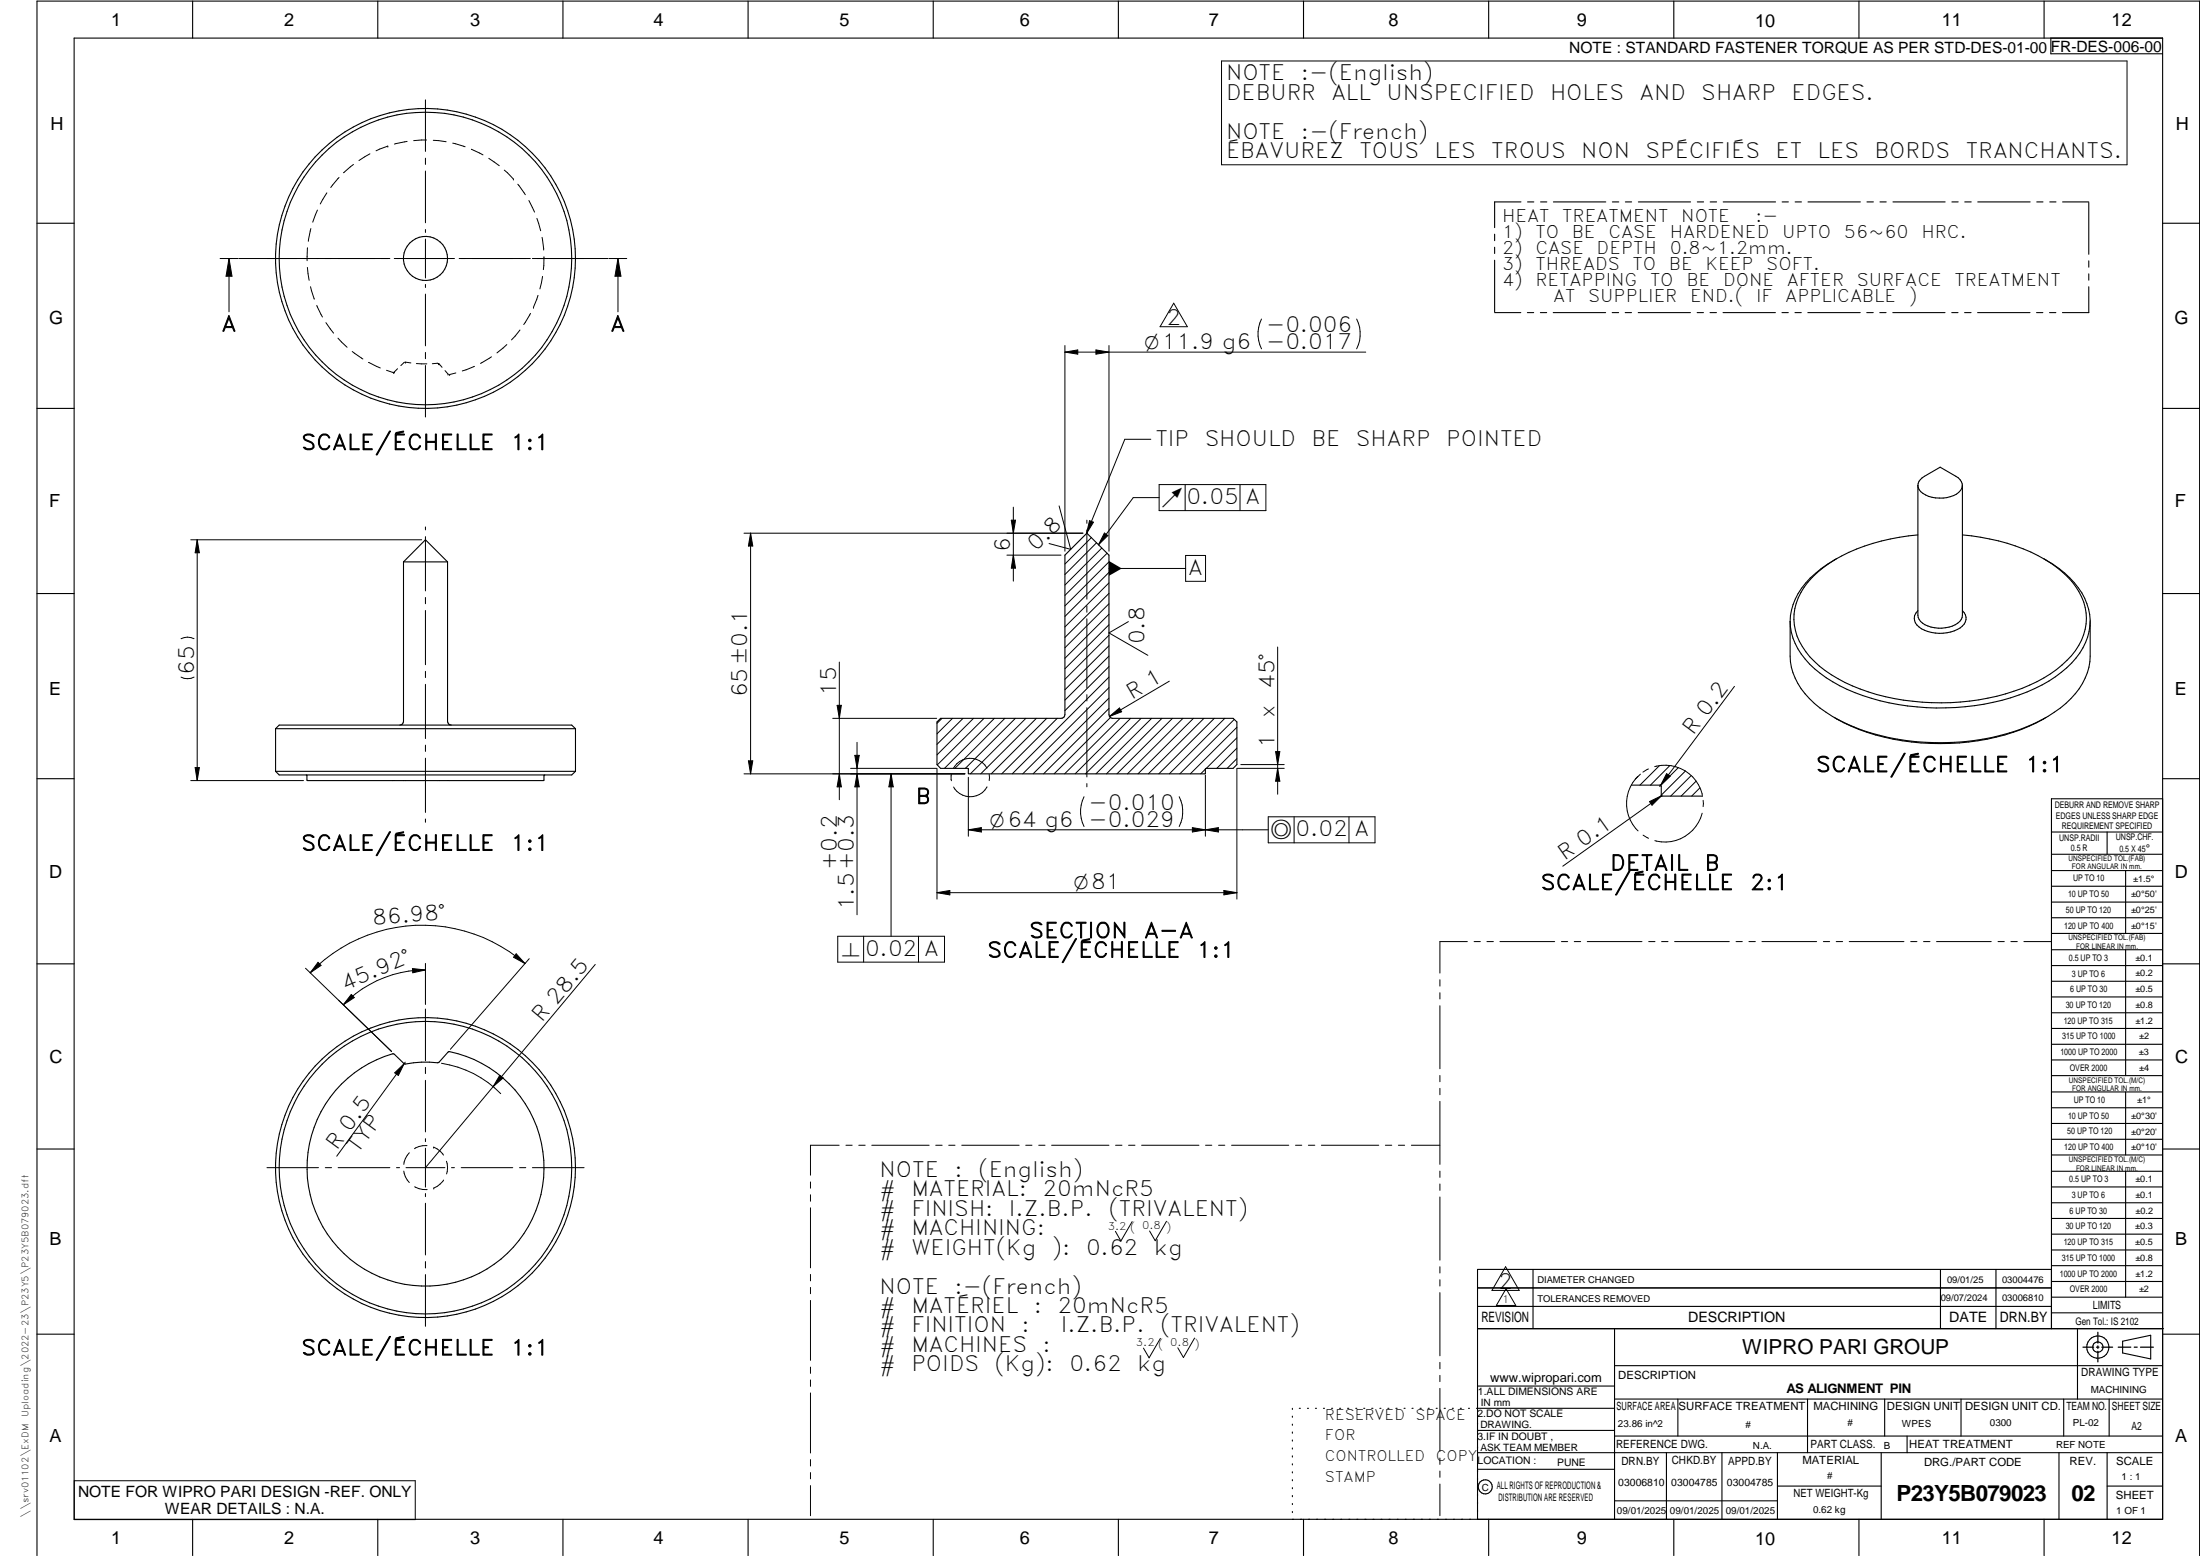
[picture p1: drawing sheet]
<svg xmlns="http://www.w3.org/2000/svg" width="594mm" height="420mm" viewBox="0 0 594 420" stroke-linecap="round" stroke-linejoin="round" font-family="sans-serif">
<g fill="none" stroke="#000" stroke-width=".3">
<path d="M20 10.3h564v400h-564zM52 .3v10M102 .3v10M152 .3v10M202 .3v10M252 .3v10M302 .3v10M352 .3v10M402 .3v10M452 .3v10M502 .3v10M552 .3v10"/>
<path d="M553.8 10.3v4.2h30.2M410.7 54.5h-7.1v7M412.5 54.5h1.7M416 54.5h1.7M419.5 54.5h14.1M435.4 54.5h1.7M438.9 54.5h1.7M442.4 54.5h14.1M458.3 54.5h1.7M461.8 54.5h1.7M465.3 54.5h14.2M481.2 54.5h1.7"/>
<path d="M484.8 54.5h1.6M488.2 54.5h14.2M504.1 54.5h1.8M507.7 54.5h1.6M511.2 54.5h14.1M527.1 54.5h1.7M530.6 54.5h1.7M534.1 54.5h14.1M550 54.5h1.7M553.5 54.5h1.7M557 54.5h7M564 54.7v14"/>
<path d="M10 60.3h10M403.6 63.2v1.8M403.6 66.8v1.7M403.6 70.3v13.9M564 77.4v7h-7.1M564 70.4v1.7M564 74v1.6M584 60.3h10M403.6 84.4h7.1M412.4 84.4h1.7M416 84.4h1.7M419.4 84.4h14.2"/>
<path d="M435.3 84.4h1.8M438.9 84.4h1.7M442.4 84.4h14.1M458.3 84.4h1.7M461.8 84.4h1.7M465.3 84.4h14.1M481.2 84.4h1.7M484.7 84.4h1.7M488.2 84.4h14.1M504.1 84.4h1.7M507.6 84.4h1.7M511.1 84.4h14.1"/>
<path d="M527 84.4h1.7M530.5 84.4h1.8M534 84.4h14.2M549.9 84.4h1.7M553.5 84.4h1.7M10 110.3h10M584 110.3h10M517.9 131.1v35a3.4 3.4 0 0 0 2.7 2.9 8.9 8.9 0 0 0 8.6-1.2l.6-1 .1-.6v-35.1M518.6 129.5l1.1-.9 4.2-2.4 4.2 2.4a2.58 2.58 0 0 1 1.8 2.4 2.58 2.58 0 0 1-1.6 2.4 9.1 9.1 0 0 1-9.6-.6 2.21 2.21 0 0 1-.1-3.3zM109 151.7l5.9-5.9 6 5.9M109 151.7v43.1a1.01 1.01 0 0 1-1.1 1M109 151.7h11.9"/>
<path d="M120.9 151.7v43.1a1.01 1.01 0 0 0 1 1M293.5 144l6 5.9v43.1a1.01 1.01 0 0 0 .9 1h32.6l1 .9v11.6l-1 1h-7.3l-.2 .1-.1 1.4h-63.8l-.3-1.5h-7.3l-1-1v-11.6l1-.9h32.5a1.01 1.01 0 0 0 1.1-1v-43.1zM496 150.8a24 24 0 0 0-11.8 12.4l-.7 3-.1 1.6M517.9 144.4a49.6 49.6 0 0 0-25.7 9 17.5 17.5 0 0 0-7.8 13.9 17 17 0 0 0 6.9 12.6 49.4 49.4 0 0 0 27.8 9.7 59.6 59.6 0 0 0 32.8-6.6 23.5 23.5 0 0 0 10.7-11.6 14.8 14.8 0 0 0-4.3-15.7 42.5 42.5 0 0 0-23.4-10.6l-5-.7M551.9 150.8a26.3 26.3 0 0 1 11 10.7 15 15 0 0 1-3.5 17.5 39.8 39.8 0 0 1-18.8 10.1 65.9 65.9 0 0 1-41.8-3 29.7 29.7 0 0 1-13.3-10.9 14.9 14.9 0 0 1-2.1-7.4M10 160.3h10M529.9 164.9a2.81 2.81 0 0 1-.6 4.6 10.4 10.4 0 0 1-11.1-.2 2.76 2.76 0 0 1-.3-4.4M564.4 167.8v9.4a18.3 18.3 0 0 1-8 14 51.8 51.8 0 0 1-28.6 9.2 59.8 59.8 0 0 1-33-6.9 22 22 0 0 1-11.1-13.3l-.3-3v-9.4M584 160.3h10M74.4 196.8l1-1h79l1 1M74.4 196.8h81M74.4 196.8v11.5"/>
<path d="M155.4 196.8v11.5M495.3 193.7a58.5 58.5 0 0 0 33.8 6.9 53.8 53.8 0 0 0 23.4-6.9M10 210.3h10M74.4 208.3h81M82.7 209.3l.3 1.5h63.8l.1-1.3 .2-.2M155.4 208.3l-1 1h-79l-1-1M440.5 212l8 .1 .1 2.7 .2 .2h10.9M584 215.7h-30v143.1M584 210.3h10M554 224.7h30M554 230.7h30M554 235.1h30"/>
<path d="M554 239.3h30M569 224.7v6M574 235.1v17M554 243.6h30M554 247.8h30M554 252.1h30M554 256.5h30M574 256.5v33.9M10 260.3h10M554 260.7h30M554 265h30M554 269.2h30"/>
<path d="M554 273.5h30M554 277.7h30M584 260.3h10M92.2 292.7a30.7 30.7 0 0 1 14.1-8.1l2.8 2.6 .4 .1a30.8 30.8 0 0 1 8.9-.4l2.8-2.9a32 32 0 0 1 23.2 43.6 32 32 0 0 1-47.3 14.3 32 32 0 0 1-4.9-49.2zM554 282h30M554 286.2h30M554 290.4h30M554 294.9h30M554 299.1h30M574 294.9v17M10 310.3h10M554 303.4h30"/>
<path d="M554 307.6h30M554 311.9h30M554 316.3h30M574 316.3v34M584 310.3h10M554 320.5h30M554 324.8h30M554 329h30M554 333.2h30M554 337.5h30M399 358.8h185.2M399 352.8h155"/>
<path d="M399 347.8h155M414 342.8v16M436 358.8v51.5M524 342.8v16M539 342.8v16M554 341.8h30M554 346h30M554 350.3h30M554 354.5h30M554 342.8h-155v67.5M561 358.8v19M10 360.3h10"/>
<path d="M399 374.3h37M436 377.8h148M453.1 377.8v10M488.1 377.8v14.5M508.9 377.8v10M529.5 377.8v10M557.3 377.8v10M569.5 377.8v10M573.2 362.2l7.6-1.6v6.3l-7.6-1.6zM584 368.8h-148M584 360.3h10M349 380.3v.3"/>
<path d="M349 382.4v.3M349 384.6v.3M349 386.7v.3M349 388.8v.3M349 391v.3M349 393.1v.3M349 395.3v.3M349 397.4v.3M349 399.5v.3M350.9 380.3h.2M353.1 380.3h.2M355.2 380.3h.3"/>
<path d="M357.4 380.3h.3M359.6 380.3h.3M361.7 380.3h.3M363.9 380.3h.3M366.1 380.3h.3M368.3 380.3h.2M370.4 380.3h.3M372.6 380.3h.3M374.8 380.3h.3M376.9 380.3h.4M379.1 380.3h.3M381.3 380.3h.3"/>
<path d="M383.4 380.3h.4M385.6 380.3h.3M387.8 380.3h.3M390 380.3h.3M392.2 380.3h.3M394.3 380.3h.3M396.5 380.3h.3M398.7 380.3h37.3M399 396.7h37M399 392.3h185M399 386.2h37M436 387.8h148"/>
<path d="M450 392.3v18M465 392.3v18M480 392.3v18M508 392.3v18M515 387.8v4.5M556 392.3v18M569 392.3v18M52 410.3v9.7M102 410.3v9.7M152 410.3v9.7M202 410.3v9.7M252 410.3v9.7"/>
<path d="M302 410.3v9.7M349 401.7v.3M349 403.8v.4M349 406v.3M349 408.1v.3M352 410.3v9.7M402 410.3v9.7M436 405.3h44M452 410.3v9.7M480 401.3h28M502 410.3v9.7M552 410.3v9.7"/>
<path d="M569 401.3h15M10 420v-419.7h584v419.7"/>
<circle cx="114.9" cy="69.8" r="39.5"/>
<circle cx="114.9" cy="69.8" r="40.5"/>
<circle cx="114.9" cy="69.8" r="5.9"/>
<circle cx="114.9" cy="315.3" r="39.5"/>
<circle cx="114.9" cy="315.3" r="40.5"/>
<circle cx="566.5" cy="363.7" r="1.39"/>
<circle cx="566.5" cy="363.8" r="3"/>
<circle cx="401.1" cy="401.5" r="1.9"/>
</g>
<g fill="none" stroke="#000" stroke-width=".27">
<path d="M329.9 16.5h244.5v28h-244.5zM104.7 39.5h.1M104.7 39.5l-3.1 1.2M109.9 38.2l-3.4 .7M114.9 27v13.9M115.2 37.8l-3.5 .2M117 37.9l3.5 .4M122.3 38.7l3.3 .9M85.7 56.7l-1.3 3.3M88.3 52.1l-1.8 3M91.6 47.9l-2.3 2.7M95.5 44.4l-2.7 2.3"/>
<path d="M99.9 41.5l-3 1.8M114.9 42.7v1.7M114.9 46.2v14M127.3 40.3l3.1 1.5M132 42.8l2.8 1.9M136.2 45.9l2.4 2.4M138.6 48.3h.1M139.8 49.7l2.1 2.9M142.8 54.1l1.5 3.2M145 59l1 3.3M59.4 69.8h4.9M61.8 69.8l.8 4.8h-1.6z"/>
<path d="M61.8 69.8v14.4M64.5 69.8h40.8M83 72.2l.5 3.5M83.1 66.9l-.2 3.5M83.9 77.4l1 3.4M83.9 61.7l-.6 3.5M106.5 69.8h16.2M114.9 64.6v10.5M114.9 62v.8M114.9 76.8v.8M114.9 79.4v14M124 69.8h19.2"/>
<path d="M143.8 69.8h20.4M145.3 79.8l-1.2 3.2M146.4 64.1l.4 3.4M146.5 74.6l-.7 3.4M146.9 69.3l-.2 3.5M164.5 69.8h4.7M166.9 69.8l.8 4.8h-1.6zM166.9 69.8v14.4M85.5 82.5l1.6 3.1M88 87.1l2.1 2.9M91.3 91.3l2.4 2.5M95.1 94.9l2.9 2"/>
<path d="M99.5 97.9l3.2 1.5M104.4 100l1.7 .5M107.4 99.6l-.9 .8M109.2 97.9l-1 .8M109.3 97.8h.1M109.5 97.8l1.4 .2M109.5 97.8h.1M112.4 98.2l2.9 .1M114.9 95.2v1.7M114.9 98.7v13.9M118.2 98.1l-1.5 .1M118.4 98.2h.1"/>
<path d="M118.6 98.3l.8 .9M118.6 98.3h.1M128.1 98.9l-3.3 1.3M132.7 96.4l-3 1.7M136.9 93l-2.7 2.3M140.4 89.1l-2.3 2.7M143.2 84.6l-1.8 3M144.1 83h.1M287.6 95.1l3.4-.6v1.1zM287.6 93.3v55.5M287.6 95.1h81.2M295.9 94.5l3.6 .6-3.6 .5z"/>
<path d="M299.5 93.3v55.5M316.9 81.9l3.7 6.3h-7.3zM340.6 86.1a9 9 0 0 0 0 8.1M366.3 86.1a9 9 0 0 1 0 8.1M106.3 100.5h.1M106.5 100.4h.1M120.2 100.1l.7 .9M121 101h.1M121.2 101.1h.1M121.4 101.1h.1M123.1 100.7l-1.7 .4M310.8 118.6h-7.1l-10.3 25.5"/>
<path d="M273.6 136.9v20M286 136.6l3.1 11.7-5.8-1.5M313 134.4h-7l-9.4 12.7M313 130.9h28.8v7h-28.8zM320 130.9v7M334.8 130.9v7M51.5 145.8h62.4M53.2 145.8v65M53.2 145.8l.6 3.5h-1.1zM114.9 142.3v.8M114.9 144.9v14.7M200.9 144h91.5"/>
<path d="M202.7 144l.6 3.4h-1.2zM202.7 144v65M271.9 149.9h14.6M273.1 140.5h1.1l-.6 3.5zM273.6 149.9l.6 3.5h-1.1zM293.5 140.5v.8M293.5 143.1v18.7M294.2 140.6l1.1 .4-1.9 3.1zM294.7 145.2l-7.1 7.1M296.1 146.6l-8.5 8.6M297.5 148l-9.9 10M298.2 143.9l1 .7-2.6 2.5z"/>
<path d="M299 149.4l-11.4 11.4M299.5 153.5h20.7M299.5 151.7l-11.9 11.9M299.5 154.6l-11.9 11.9M299.5 157.4l-11.9 11.9M320.2 150h5.3v7h-5.3zM48.9 172.5a3.9 3.9 0 0 1 3.5 0M114.9 161.3v1.7M114.9 164.8v14.7M226.6 178.8v37.1M293.5 163.6v1.7M293.5 167.1v18.7"/>
<path d="M299.5 160.2l-11.9 11.9M299.5 163l-11.9 11.9M299.5 165.9l-11.9 11.9M299.5 168.7l-11.9 11.9M299.5 171.5l-11.9 11.9M299.5 174.4l-11.9 11.9M299.5 177.2l-11.9 11.9M304.7 167.9l-5.2 3 10.5 6.1M345 174.7v39.8M52.4 182.8a3.9 3.9 0 0 1-3.5 0M114.9 181.3v1.7M114.9 184.8v14.6"/>
<path d="M224.9 194h28M226.1 190.5h1.1l-.6 3.5zM254.4 194l-1.4 1.3M257.2 194l-4.2 4.2M260 194l-7 7M262.9 194l-9.9 9.8M265.7 194l-12.6 12.5M268.5 194l-13.4 13.5M271.3 194l-13.5 13.5M274.2 194l-13.5 13.5M277 194l-15 15M279.9 194l-15.1 15"/>
<path d="M282.7 194l-15 15M285.5 194l-15 15M293.5 187.6v1.7M293.5 191.1v18.7M299.5 191.3l-17.7 17.7M299.5 188.5l-20.5 20.5M299.5 185.7l-23.3 23.3M299.5 182.8l-26.2 26.2M299.5 180l-11.9 11.9M299.6 193.5l2.7-2.3 .6 1zM299.8 193.8l-15.2 15.2M302.5 194l-15 15"/>
<path d="M305.3 194l-15 15M308.1 194l-15 15M311 194l-15.1 15M313.8 194l-15 15M315.8 183.9l-16.2 9.6M316.6 194l-15 15M319.4 194l-14.9 15M322.3 194l-15 15M325.1 194l-15 15M327.9 194l-15 15M330.7 194l-14.9 15M333.3 194.3l-14.7 14.7"/>
<path d="M334 199.2l-8.3 8.3M334 196.4l-12.6 12.6M468.4 185.3l-20.2 27.1M51.5 210.8h30.5M52.7 207.3h1.1l-.6 3.5zM114.9 201.2v1.7M114.9 204.7v14.7M200.9 209h59.7M202.1 205.4h1.2l-.6 3.6zM226.6 209l.6 3.5h-1.1zM229.7 207.5h23.2M230.8 204h1.2l-.6 3.5z"/>
<path d="M231.4 209l.6 3.5h-1.2zM231.4 200.4v46.6M240.6 209v43.8M240.6 209l.6 3.5h-1.2zM253 207.5v35.3M256.9 209.1v1.7M261.5 209.9v15.9M266.5 212.5a5.2 5.2 0 0 1-9 0M266.5 207.4a5.2 5.2 0 0 0-9 0M267.1 209.1v1.7M292.7 215.1a9 9 0 0 0 0 8.1M293.5 211.6v.9"/>
<path d="M318.4 215.1a9 9 0 0 1 0 8.1M325.5 207.7l-1.3 1.3M325.5 209.3v16.5M334 204.9l-2.6 2.6M334 202l-5.4 5.5M334 207.5v35.3M334 207.5h12.8M335.1 206.5h11.7M344.5 202.9h1.1l-.6 3.6zM345 207.5l.6 3.4h-1.1zM442.3 209.6a10.3 10.3 0 0 0 0 14.8M443 209l-1.4 1.4"/>
<path d="M445.1 207.6l-1.5 .9M445.4 216.5l3.2-1.6-2.5 2.5zM446.8 207a10.4 10.4 0 0 1 12.8 7.4M448.1 206.8l-5.3 5.2M448.8 214.8l-26.8 19.1M450 208.9l1 .7-2.6 2.4zM450.9 206.7l-5.2 5.3M453.2 207.3l-4.8 4.7M455.1 208.2l-6.5 6.5M456.7 209.4l-5.6 5.6M458 210.9l-4 4.1M459.1 212.7l-2.3 2.3"/>
<path d="M459.6 214.4h.1M459.6 219.6a10.4 10.4 0 0 1-12.7 7.4M459.7 214.9l-.1 .1M459.9 216.1v1.7M114.9 221.1v.9M261.5 224.1l3.5-.6v1.2zM261.5 224.1h81M322 223.5v1.2l7-1.2v1.2zM342.5 220.6h28.8v7h-28.8zM349.5 220.6v7M364.3 220.6v7M443.7 225.5l1.5 .9"/>
<path d="M85.9 259.8l.8 .9-2.9 2zM139.4 257.6l2.4 2.6-3.1-1.7zM142.9 258.9l-21.3 24.4M226.2 252.8h28.9v7h-28.9zM233.2 252.8v7M248 252.8v7M253 241l3.5-.5v1.1zM253 241h81M330.5 240.5l3.5 .5-3.5 .6zM396.2 254.3h-7.4v8.5M398.1 254.3h1.6M401.5 254.3h1.8"/>
<path d="M405 254.3h14.8M421.6 254.3h1.7M425.1 254.3h1.7M428.6 254.3h14.8M445.2 254.3h1.7M448.7 254.3h1.7M452.2 254.3h14.8M468.8 254.3h1.7M472.3 254.3h1.7M475.8 254.3h14.8M492.4 254.3h1.7M495.8 254.3h1.8"/>
<path d="M499.4 254.3h14.7M516 254.3h1.6M519.4 254.3h1.8M522.9 254.3h14.8M539.5 254.3h1.7M543 254.3h1.7M546.5 254.3h7.4M82.5 261.5l23.2 22.4M94.9 268.5l.8 .9-3 1.9zM111.4 261.5l3.5 .4-3.4 .8zM114.9 260.1v11.1M114.9 272.5v13.9"/>
<path d="M114.9 261.9a30.9 30.9 0 0 0-22.2 9.4M141.8 260.2a42.1 42.1 0 0 0-58 2.5M160.7 260.4l-45.8 54.9M388.8 264.5v1.8M388.8 268.1v1.6M388.8 271.6v17M106.6 289.7l2.5-2.5-1.5 3.2zM109.4 286.8l-18.5 25.4M114.9 288.2v1.7M114.9 291.7v13.9M119.2 287.1a28.1 28.1 0 0 1 16 8.2M135 290.4l.8 .7-2.6 2.3z"/>
<path d="M388.8 290.4v1.7M388.8 293.9v1.7M388.8 297.4v17M72.1 315.3h13.9M87.8 315.3h1.7M91.3 315.3h14M107.1 315.3h.8M109 316.2a5.4 5.4 0 0 0 1.5 3.1M109.6 315.3h10.5M110.5 311.3a5.3 5.3 0 0 0-1.5 3.1M114.9 310v10.5M114.9 307.5v.8"/>
<path d="M115.3 309.4a5.1 5.1 0 0 0-3.4 .8M117.1 309.8h.1M117.1 309.8a5.6 5.6 0 0 1 2.7 2.1M119.8 318.6a6 6 0 0 1-2.7 2.2M120.6 313.6a5.5 5.5 0 0 1 0 3.4M121.9 315.3h.8M124.5 315.3h14M140.3 315.3h1.7M143.8 315.3h13.9M218.9 319.2v1.6M226.6 309.2h-7.7v8.1M228.4 309.2h1.7"/>
<path d="M231.9 309.2h1.7M235.4 309.2h15.5M252.7 309.2h1.7M256.2 309.2h1.7M259.7 309.2h15.5M277 309.2h1.7M280.5 309.2h1.7M284 309.2h15.5M301.2 309.2h1.8M304.8 309.2h1.7M308.3 309.2h15.5M325.5 309.2h1.7"/>
<path d="M329.1 309.2h1.6M332.6 309.2h15.4M349.8 309.2h1.7M353.3 309.2h1.7M356.8 309.2h15.5M374.1 309.2h1.7M377.6 309.2h1.7M381.1 309.2h7.7M388.8 316.2v1.7M388.8 319.7v1.7M112 320.5a6.1 6.1 0 0 0 3.4 .7M114.9 322.3v.8"/>
<path d="M114.9 324.9v14M117.1 320.8h.1M218.9 322.6v1.8M218.9 326.1v16.2M305.7 329.9l-3 5.2-1.5-2.6M315 329.8l-3.1 5.2-1.5-2.6M388.8 323.2v17.1M114.9 340.7v1.7M114.9 344.2v13.9M218.9 344.1v1.8M218.9 347.6v1.7M218.9 351.2v16.1"/>
<path d="M388.8 342.1v1.6M388.8 345.6v1.7M388.8 349v17.1M406.6 342.1l3.6 6.3h-7.3zM406.7 348l2.6 4.5h-5.2zM218.9 369.1v1.7M218.9 372.6v1.8M218.9 376.1v16.2M313.3 361.4l-3 5.2-1.5-2.6M322.6 361.3l-3 5.3-1.6-2.7M388.8 367.9v1.7M388.8 371.4v1.7"/>
<path d="M388.8 374.9v17M20.1 399.8h92v10.5h-92zM218.9 394.1v1.8M218.9 397.6v1.7M388.8 393.7v1.7M388.8 397.2v1.7M218.9 401.2v8.1M388.8 400.7v8.6"/>
</g>
<path d="M566.5 359.7v3M562.5 363.8h2.9M566.1 363.8h.7M566.5 363.4v.7M566.5 364.9v2.8M567.6 363.8h2.9M572 363.8h3.4M576.3 363.8h.8M578 363.8h3.5" fill="none" stroke="#000" stroke-width=".34"/>
<g fill="#000">
<path d="M61.8 69.8l.8 4.8h-1.6zM166.9 69.8l.8 4.8h-1.6zM287.6 95.1l3.4-.6v1.1zM295.9 94.5l3.6 .6-3.6 .5zM53.2 145.8l.6 3.5h-1.1zM202.7 144l.6 3.4h-1.2zM273.1 140.5h1.1l-.6 3.5zM273.6 149.9l.6 3.5h-1.1zM294.2 140.6l1.1 .4-1.9 3.1zM298.2 143.9l1 .7-2.6 2.5zM299.5 151.5l3.4 2-3.4 2zM226.1 190.5h1.1l-.6 3.5z"/>
<path d="M299.6 193.5l2.7-2.3 .6 1zM52.7 207.3h1.1l-.6 3.5zM202.1 205.4h1.2l-.6 3.6zM226.6 209l.6 3.5h-1.1zM230.8 204h1.2l-.6 3.5zM231.4 209l.6 3.5h-1.2zM240.6 209l.6 3.5h-1.2zM345 207.5l.6 3.4h-1.1zM344.5 202.9h1.1l-.6 3.6zM445.4 216.5l3.2-1.6-2.5 2.5zM450 208.9l1 .7-2.6 2.4zM261.5 224.1l3.5-.6v1.2z"/>
<path d="M322 223.5l3.5 .6-3.5 .6zM325.5 224.1l3.5-.6v1.2zM139.4 257.6l2.4 2.6-3.1-1.7zM253 241l3.5-.5v1.1zM330.5 240.5l3.5 .5-3.5 .6zM85.9 259.8l.8 .9-2.9 2zM94.9 268.5l.8 .9-3 1.9zM111.4 261.5l3.5 .4-3.4 .8zM106.6 289.7l2.5-2.5-1.5 3.2zM135 290.4l.8 .7-2.6 2.3z"/>
</g>
<g font-size="6">
<text x="512.1" y="405.2">P23Y5B079023</text>
<text x="559.4" y="405.2">02</text>
</g>
<g font-size="5.7">
<text x="331.1" y="21.7">NOTE</text>
<text x="351.3" y="21.7">:-(English)</text>
<text x="331.1" y="27">DEBURR</text>
<text x="359.5" y="27">ALL</text>
<text x="374.4" y="27">UNSPECIFIED</text>
<text x="418.6" y="27">HOLES</text>
<text x="442.7" y="27">AND</text>
<text x="459.4" y="27">SHARP</text>
<text x="483.8" y="27">EDGES.</text>
<text x="331.1" y="37.5">NOTE</text>
<text x="351.3" y="37.5">:-(French)</text>
<text x="331.1" y="42.7">ÉBAVUREZ</text>
<text x="367.1" y="42.7">TOUS</text>
<text x="387.4" y="42.7">LES</text>
<text x="402.7" y="42.7">TROUS</text>
<text x="427" y="42.7">NON</text>
<text x="444.4" y="42.7">SPÉCIFIÉS</text>
<text x="479.4" y="42.7">ET</text>
<text x="490.8" y="42.7">LES</text>
<text x="506.2" y="42.7">BORDS</text>
<text x="530.8" y="42.7">TRANCHANTS.</text>
<text x="59.8" y="89.5">A</text>
<text x="164.8" y="89.5">A</text>
<text x="315" y="87.8">2</text>
<text x="341.9" y="89.6">-0.006</text>
<text x="341.9" y="94.2">-0.017</text>
<text x="81.4" y="121.5">SCALE/ÉCHELLE</text>
<text x="137.9" y="121.5">1:1</text>
<text x="312" y="120.4">TIP</text>
<text x="325.3" y="120.4">SHOULD</text>
<text x="354.2" y="120.4">BE</text>
<text x="366.1" y="120.4">SHARP</text>
<text x="390.5" y="120.4">POINTED</text>
<text x="320.4" y="136.1">0.05 A</text>
<text x="272.8" y="148.9" transform="rotate(-90 272.8 148.9)">6</text>
<text x="279.8" y="149.1" transform="rotate(-45 279.8 149.1)">0.8</text>
<text x="320.9" y="155.2">A</text>
<text x="309.1" y="173.9" transform="rotate(-90 309.1 173.9)">0.8</text>
<text x="52.4" y="182.2" transform="rotate(-90 52.4 182.2)">65</text>
<text x="201.8" y="188.3" transform="rotate(-90 201.8 188.3)">65±0.1</text>
<text x="225.8" y="187.9" transform="rotate(-90 225.8 187.9)">15</text>
<text x="305.6" y="188.9" transform="rotate(-30 305.6 188.9)">R 1</text>
<text x="344.2" y="186.1" transform="rotate(-90 344.2 186.1)">45°</text>
<text x="344.2" y="193.8" transform="rotate(-90 344.2 193.8)">x</text>
<text x="344.2" y="202" transform="rotate(-90 344.2 202)">1</text>
<text x="457.2" y="198.8" transform="rotate(-53 457.2 198.8)">R 0.2</text>
<text x="490.4" y="208.4">SCALE/ÉCHELLE</text>
<text x="546.9" y="208.4">1:1</text>
<text x="247.3" y="217">B</text>
<text x="294" y="218.7">-0.010</text>
<text x="294" y="223.2">-0.029</text>
<text x="349.8" y="225.8">0.02 A</text>
<text x="81.4" y="229.7">SCALE/ÉCHELLE</text>
<text x="137.9" y="229.7">1:1</text>
<text x="422.5" y="232.5" transform="rotate(-35 422.5 232.5)">R 0.1</text>
<text x="226" y="234.9" transform="rotate(-90 226 234.9)">+0.2</text>
<text x="434.8" y="235">DETAIL</text>
<text x="460.3" y="235">B</text>
<text x="230.5" y="245.8" transform="rotate(-90 230.5 245.8)">1.5+0.3</text>
<text x="416" y="240.3">SCALE/ÉCHELLE</text>
<text x="472.6" y="240.3">2:1</text>
<text x="100.7" y="249.9" transform="rotate(-4 100.7 249.9)">86.98°</text>
<text x="277.9" y="253.3">SECTION</text>
<text x="308.9" y="253.3">A-A</text>
<text x="233.6" y="258.1">0.02 A</text>
<text x="266.6" y="258.5">SCALE/ÉCHELLE</text>
<text x="323.1" y="258.5">1:1</text>
<text x="93.1" y="267.5" transform="rotate(-23 93.1 267.5)">45.92°</text>
<text x="146.3" y="276.3" transform="rotate(-50 146.3 276.3)">R 28.5</text>
<text x="90.9" y="310.7" transform="rotate(-54 90.9 310.7)">R 0.5</text>
<text x="96.6" y="311.7" transform="rotate(-54 96.6 311.7)">TYP</text>
<text x="237.5" y="317.8">NOTE</text>
<text x="257.7" y="317.8">:</text>
<text x="264.1" y="317.8">(English)</text>
<text x="237.5" y="323">#</text>
<text x="246.1" y="323">MATERIAL:</text>
<text x="281.5" y="323">20mNcR5</text>
<text x="237.5" y="328.3">#</text>
<text x="246.1" y="328.3">FINISH:</text>
<text x="272.4" y="328.3">I.Z.B.P.</text>
<text x="299.3" y="328.3">(TRIVALENT)</text>
<text x="237.5" y="333.5">#</text>
<text x="246.1" y="333.5">MACHINING:</text>
<text x="237.5" y="338.8">#</text>
<text x="246.1" y="338.8">WEIGHT(Kg</text>
<text x="284" y="338.8">):</text>
<text x="293.3" y="338.8">0.62</text>
<text x="311.6" y="338.8">kg</text>
<text x="237.5" y="349.3">NOTE</text>
<text x="257.7" y="349.3">:-(French)</text>
<text x="404.6" y="348.1">2</text>
<text x="237.5" y="354.5">#</text>
<text x="237.5" y="359.8">#</text>
<text x="246.1" y="359.8">FINITION</text>
<text x="246.1" y="354.5">MATÉRIEL</text>
<text x="275.8" y="359.8">:</text>
<text x="279.2" y="354.5">:</text>
<text x="285.6" y="354.5">20mNcR5</text>
<text x="286.4" y="359.8">I.Z.B.P.</text>
<text x="313.3" y="359.8">(TRIVALENT)</text>
<text x="81.4" y="365.9">SCALE/ÉCHELLE</text>
<text x="137.9" y="365.9">1:1</text>
<text x="237.5" y="365">#</text>
<text x="246.1" y="365">MACHINES</text>
<text x="281.5" y="365">:</text>
<text x="237.5" y="370.3">#</text>
<text x="246.1" y="370.3">POIDS</text>
<text x="268.5" y="370.3">(Kg):</text>
<text x="288.8" y="370.3">0.62</text>
<text x="307.1" y="370.3">kg</text>
</g>
<text font-size="5.6" x="470.5" y="365.5">WIPRO PARI GROUP</text>
<g font-size="5.4">
<text x="309.1" y="94.2">O11.9 g6</text>
<text x="313.7" y="136.1">^</text>
<text x="267.3" y="223.2">O64 g6</text>
<text x="343.1" y="225.8">a</text>
<text x="290" y="240.2">O81</text>
<text x="227.3" y="258.1">n</text>
</g>
<g font-size="4.9">
<text x="30" y="6.9">1</text>
<text x="76.7" y="6.9">2</text>
<text x="127" y="6.9">3</text>
<text x="176.5" y="6.9">4</text>
<text x="226.7" y="6.9">5</text>
<text x="275.4" y="6.9">6</text>
<text x="326.4" y="6.9">7</text>
<text x="375" y="6.9">8</text>
<text x="425.8" y="6.9">9</text>
<text x="473.9" y="7.3">10</text>
<text x="524.3" y="6.9">11</text>
<text x="570.2" y="6.9">12</text>
<text x="13.6" y="35.1">H</text>
<text x="587.6" y="35.1">H</text>
<text x="13.2" y="87.5">G</text>
<text x="587.2" y="87.5">G</text>
<text x="13.2" y="137">F</text>
<text x="587.2" y="137">F</text>
<text x="13.2" y="187.6">E</text>
<text x="587.2" y="187.6">E</text>
<text x="13.2" y="237">D</text>
<text x="587.2" y="237">D</text>
<text x="13.4" y="287.1">C</text>
<text x="587.4" y="287.1">C</text>
<text x="13.4" y="336.2">B</text>
<text x="587.4" y="336.2">B</text>
<text x="13.4" y="389.3">A</text>
<text x="587.4" y="389.3">A</text>
<text x="30" y="416.9">1</text>
<text x="76.7" y="416.9">2</text>
<text x="127" y="416.9">3</text>
<text x="176.5" y="416.9">4</text>
<text x="226.7" y="416.9">5</text>
<text x="275.4" y="416.9">6</text>
<text x="326.4" y="416.9">7</text>
<text x="375" y="416.9">8</text>
<text x="425.8" y="416.9">9</text>
<text x="473.9" y="417.3">10</text>
<text x="524.3" y="416.9">11</text>
<text x="570.2" y="416.9">12</text>
</g>
<g font-size="4.7">
<text x="405.6" y="59.9">HEAT</text>
<text x="421.9" y="59.9">TREATMENT</text>
<text x="454" y="59.9">NOTE</text>
<text x="474" y="59.9">:-</text>
<text x="405.6" y="64.2">1)</text>
<text x="414.6" y="64.2">TO</text>
<text x="424.5" y="64.2">BE</text>
<text x="434.3" y="64.2">CASE</text>
<text x="450.9" y="64.2">HARDENED</text>
<text x="481.2" y="64.2">UPTO</text>
<text x="497.9" y="64.2">56~60</text>
<text x="518.9" y="64.2">HRC.</text>
<text x="405.6" y="68.5">2)</text>
<text x="414.6" y="68.5">CASE</text>
<text x="431.2" y="68.5">DEPTH</text>
<text x="450.9" y="68.5">0.8~1.2mm.</text>
<text x="405.6" y="72.9">3)</text>
<text x="405.6" y="77.2">4)</text>
<text x="414.6" y="72.9">THREADS</text>
<text x="414.6" y="77.2">RETAPPING</text>
<text x="440.9" y="72.9">TO</text>
<text x="445.6" y="77.2">TO</text>
<text x="450.7" y="72.9">BE</text>
<text x="455.4" y="77.2">BE</text>
<text x="460.5" y="72.9">KEEP</text>
<text x="465.3" y="77.2">DONE</text>
<text x="477" y="72.9">SOFT.</text>
<text x="482.5" y="77.2">AFTER</text>
<text x="501.4" y="77.2">SURFACE</text>
<text x="527.8" y="77.2">TREATMENT</text>
<text x="419.4" y="81.5">AT</text>
<text x="428.9" y="81.5">SUPPLIER</text>
<text x="456.4" y="81.5">END.(</text>
<text x="474.2" y="81.5">IF</text>
<text x="482.1" y="81.5">APPLICABLE</text>
<text x="515.4" y="81.5">)</text>
</g>
<g font-size="4.2">
<text x="423.7" y="14.3">NOTE : STANDARD FASTENER TORQUE AS PER STD-DES-01-00</text>
<text x="553.8" y="14">FR-DES-006-00</text>
<text x="21.1" y="404.3">NOTE FOR WIPRO PARI DESIGN -REF. ONLY</text>
<text x="44.5" y="408.8">WEAR DETAILS : N.A.</text>
</g>
<g font-size="3.9">
<text x="400" y="357.1">REVISION</text>
<text x="455.9" y="357.1">DESCRIPTION</text>
<text x="526.4" y="357.1">DATE</text>
<text x="540" y="357.1">DRN.BY</text>
<text x="357.8" y="383.3">RESERVED</text>
<text x="382.3" y="383.3">SPACE</text>
<text x="357.8" y="388.9">FOR</text>
<text x="357.8" y="394.5">CONTROLLED</text>
<text x="387.8" y="394.5">COPY</text>
<text x="357.8" y="400">STAMP</text>
</g>
<text font-size="3.6" x="482.4" y="376.1">AS ALIGNMENT PIN</text>
<text font-size="3.5" x="402.4" y="373.3">www.wipropari.com</text>
<g font-size="3.1">
<text x="565.1" y="353.5">LIMITS</text>
<text x="562" y="371.7">DRAWING TYPE</text>
<text x="437" y="372.3">DESCRIPTION</text>
<text x="436.5" y="380.8">SURFACE AREA</text>
<text x="453.3" y="380.8">SURFACE TREATMENT</text>
<text x="489.7" y="380.8">MACHINING</text>
<text x="509.5" y="380.8">DESIGN UNIT</text>
<text x="530.6" y="380.8">DESIGN UNIT CD.</text>
<text x="558" y="380.6">TEAM NO.</text>
<text x="570.3" y="380.7">SHEET SIZE</text>
<text x="575.6" y="386.1">A2</text>
<text x="436.4" y="391.1">REFERENCE DWG.</text>
<text x="437.8" y="395.5">DRN.BY</text>
<text x="451.4" y="395.4">CHKD.BY</text>
<text x="466.6" y="395.5">APPD.BY</text>
<text x="486.7" y="395.4">MATERIAL</text>
<text x="488.9" y="390.9">PART CLASS.</text>
<text x="515.6" y="390.9">HEAT TREATMENT</text>
<text x="519.6" y="395.9">DRG./PART CODE</text>
<text x="558.9" y="395.5">REV.</text>
<text x="571.4" y="395.6">SCALE</text>
<text x="484.3" y="404.2">NET WEIGHT-Kg</text>
<text x="571.4" y="404.7">SHEET</text>
</g>
<text font-size="3" x="579.5" y="230.1">°</text>
<g font-size="2.8">
<text x="299.1" y="332.1">3.2 ( 0.8 )</text>
<text x="405.7" y="351.9">1</text>
<text x="560.4" y="357.7">Gen Tol.: IS 2102</text>
<text x="306.7" y="363.6">3.2 ( 0.8 )</text>
<text x="399.1" y="376.6">1.ALL DIMENSIONS ARE</text>
<text x="399" y="382.7">2.DO NOT SCALE</text>
<text x="399" y="388.7">3.IF IN DOUBT ,</text>
<text x="399" y="395.4">LOCATION :</text>
<text x="420.5" y="396">PUNE</text>
<text x="404.2" y="402">ALL RIGHTS OF REPRODUCTION &amp;</text>
<text x="437" y="401.2">03006810</text>
<text x="451.3" y="401.2">03004785</text>
<text x="466.3" y="401.2">03004785</text>
<text x="404.7" y="405.4">DISTRIBUTION ARE RESERVED</text>
</g>
<g font-size="2.7">
<text x="564.6" y="376.2">MACHINING</text>
<text x="399.9" y="379.7">IN mm</text>
<text x="399.7" y="385.7">DRAWING.</text>
<text x="436.9" y="385.4">23.86 in^2</text>
<text x="471.4" y="385.5">#</text>
<text x="498.9" y="385">#</text>
<text x="513.6" y="385.3">WPES</text>
<text x="537.3" y="385.1">0300</text>
<text x="559.7" y="385.1">PL-02</text>
<text x="399.7" y="391.8">ASK TEAM MEMBER</text>
<text x="473.4" y="391.2">N.A.</text>
<text x="508.7" y="391.2">B</text>
<text x="555.2" y="391.1">REF NOTE</text>
<text x="493.4" y="399.5">#</text>
<text x="572.8" y="399.7">1 : 1</text>
<text x="400.1" y="402.5">C</text>
<text x="436.6" y="408.7">09/01/2025</text>
<text x="450.9" y="408.8">09/01/2025</text>
<text x="466" y="408.9">09/01/2025</text>
<text x="489.6" y="408.5">0.62 kg</text>
<text x="571.4" y="408.7">1 OF 1</text>
</g>
<g font-size="2.5">
<text x="554.9" y="218.3">DEBURR AND REMOVE SHARP</text>
<text x="555.2" y="221">EDGES UNLESS SHARP EDGE</text>
<text x="556.1" y="227.1">UNSP.RADII</text>
<text x="556.8" y="223.8">REQUIREMENT SPECIFIED</text>
<text x="571.4" y="226.9">UNSP.CHF.</text>
<text x="559.2" y="229.9">0.5 R</text>
<text x="572.3" y="230.1">0.5 X 45</text>
<text x="559.8" y="238">UP TO 10</text>
<text x="576.1" y="238.1">±1.5°</text>
<text x="558.5" y="242.2">10 UP TO 50</text>
<text x="575.5" y="242.3">±0°50'</text>
<text x="557.4" y="250.7">120 UP TO 400</text>
<text x="557.9" y="246.5">50 UP TO 120</text>
<text x="575.5" y="250.7">±0°15'</text>
<text x="575.5" y="246.5">±0°25'</text>
<text x="558.7" y="259.4">0.5 UP TO 3</text>
<text x="559.5" y="263.7">3 UP TO 6</text>
<text x="576.6" y="263.6">±0.2</text>
<text x="576.6" y="259.4">±0.1</text>
<text x="559" y="267.9">6 UP TO 30</text>
<text x="576.6" y="267.9">±0.5</text>
<text x="557.8" y="272.2">30 UP TO 120</text>
<text x="576.6" y="272.2">±0.8</text>
<text x="556.9" y="280.7">315 UP TO 1000</text>
<text x="557.3" y="276.4">120 UP TO 315</text>
<text x="576.6" y="276.4">±1.2</text>
<text x="577.7" y="280.7">±2</text>
<text x="556.4" y="284.9">1000 UP TO 2000</text>
<text x="577.6" y="284.9">±3</text>
<text x="558.9" y="289.2">OVER 2000</text>
<text x="577.7" y="289.3">±4</text>
<text x="560" y="297.9">UP TO 10</text>
<text x="577.1" y="297.9">±1°</text>
<text x="558.5" y="302.1">10 UP TO 50</text>
<text x="575.5" y="302.1">±0°30'</text>
<text x="557.4" y="310.6">120 UP TO 400</text>
<text x="558.2" y="306.3">50 UP TO 120</text>
<text x="575.5" y="310.6">±0°10'</text>
<text x="575.5" y="306.4">±0°20'</text>
<text x="558.8" y="319.2">0.5 UP TO 3</text>
<text x="559.4" y="323.4">3 UP TO 6</text>
<text x="576.6" y="319.2">±0.1</text>
<text x="576.6" y="323.5">±0.1</text>
<text x="558.9" y="327.7">6 UP TO 30</text>
<text x="576.7" y="327.7">±0.2</text>
<text x="557.8" y="332">30 UP TO 120</text>
<text x="576.6" y="332">±0.3</text>
<text x="556.8" y="340.5">315 UP TO 1000</text>
<text x="557.3" y="336.3">120 UP TO 315</text>
<text x="576.6" y="336.3">±0.5</text>
<text x="576.6" y="340.5">±0.8</text>
<text x="415.2" y="346.4">DIAMETER CHANGED</text>
<text x="525.8" y="346.5">09/01/25</text>
<text x="540.6" y="346.4">03004476</text>
<text x="556.2" y="344.7">1000 UP TO 2000</text>
<text x="576.6" y="344.7">±1.2</text>
<text x="415.2" y="351.5">TOLERANCES REMOVED</text>
<text x="524.1" y="351.3">09/07/2024</text>
<text x="540.6" y="351.4">03006810</text>
<text x="558.9" y="349">OVER 2000</text>
<text x="577.6" y="349">±2</text>
</g>
<g font-size="2.4">
<text x="7.7" y="382.7" transform="rotate(-90 7.7 382.7)">Uploading\2022-23\P23Y5\P23Y5B079023.dft</text>
<text x="7.7" y="409.8" transform="rotate(-90 7.7 409.8)">\\srv01102\ExDM</text>
</g>
<g font-size="2.1">
<text x="558.5" y="232.4">UNSPECIFIED TOL.(FAB)</text>
<text x="559.5" y="234.7">FOR ANGULAR IN mm.</text>
<text x="558.6" y="253.9">UNSPECIFIED TOL.(FAB)</text>
<text x="560.7" y="256.3">FOR LINEAR IN mm.</text>
<text x="558.7" y="292.3">UNSPECIFIED TOL.(M/C)</text>
<text x="559.6" y="294.7">FOR ANGULAR IN mm.</text>
<text x="558.7" y="313.7">UNSPECIFIED TOL.(M/C)</text>
<text x="560.6" y="316.1">FOR LINEAR IN mm.</text>
</g>
</svg>
